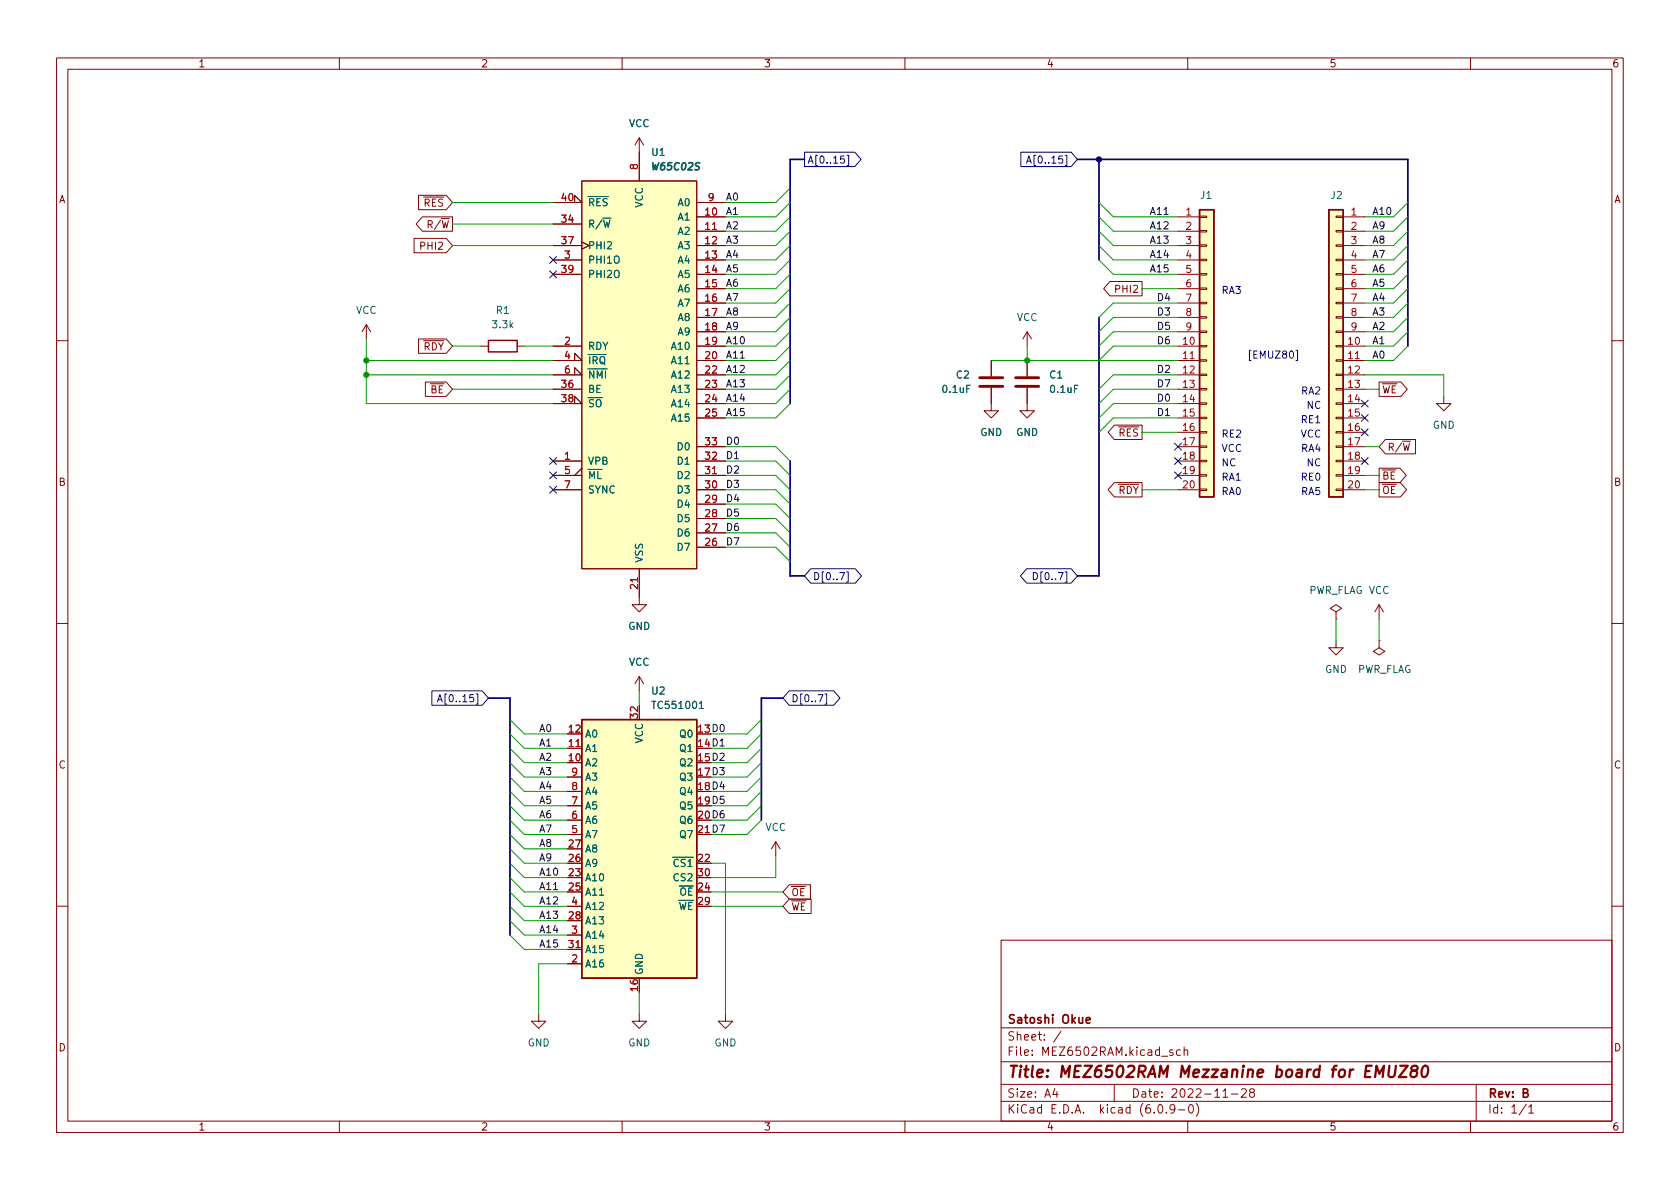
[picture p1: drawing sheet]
<svg xmlns="http://www.w3.org/2000/svg" width="297mm" height="210mm" viewBox="0 0 297 210" stroke-linecap="round" stroke-linejoin="round" font-family="sans-serif">
<g fill="none" stroke="#840000" stroke-width=".18">
<path d="M10 10.2h277v190.1h-277zM12 12.2h273v186.1h-273zM60 10.2v2M110 10.2v2M160 10.2v2M210 10.2v2M260 10.2v2M74 34.5h4.9l1.1 1.3-1.1 1.3h-4.9zM74.7 38.3h5.3v2.6h-5.3l-1.1-1.3zM97.8 35.8h5.1l-1.3-1.3v1.3M97.8 39.6h5.1M102.9 32h20.3v68.6h-20.3z"/>
<path d="M113 24.4v7.6M113 24.4l-.7 1.2M113 24.4l.8 1.2M123.2 38.3h5.1M123.2 35.8h5.1M208.3 38.3h3.8M212.1 38.2h1.3v.3h-1.3zM236.2 38.2h1.3v.3h-1.3zM237.5 38.3h3.8M64.8 57.4l-.8 1.3M64.8 57.4v2.5M64.8 57.4l.7 1.3"/>
<path d="M73.2 42.2h5.7l1.1 1.2-1.1 1.3h-5.7zM74 59.9h4.9l1.1 1.3-1.1 1.3h-4.9zM97.8 43.4h5.1M97.8 46h5.1M97.8 48.5h5.1M102.9 42.8l1.2 .6-1.2 .7M123.2 40.9h5.1M123.2 43.4h5.1M123.2 46h5.1M123.2 48.5h5.1M123.2 51h5.1M123.2 53.6h5.1"/>
<path d="M123.2 56.1h5.1M123.2 58.7h5.1M181.6 58.7l-.8 1.2M181.6 58.7v2.5M181.6 58.7l.8 1.2M196.2 49.8h5.7v2.5h-5.7l-1.1-1.3zM208.3 40.9h3.8M208.3 43.4h3.8M208.3 46h3.8M208.3 48.5h3.8M208.3 51h3.8M208.3 53.6h3.8"/>
<path d="M208.3 56.1h3.8M208.3 58.7h3.8M212.1 58.5h1.3v.3h-1.3zM212.1 56h1.3v.3h-1.3zM212.1 53.5h1.3v.2h-1.3zM212.1 50.9h1.3v.3h-1.3zM212.1 48.4h1.3v.2h-1.3zM212.1 45.8h1.3v.3h-1.3zM212.1 43.3h1.3v.3h-1.3zM212.1 40.8h1.3v.2h-1.3zM236.2 58.5h1.3v.3h-1.3zM236.2 56h1.3v.3h-1.3z"/>
<path d="M236.2 53.5h1.3v.2h-1.3zM236.2 50.9h1.3v.3h-1.3zM236.2 48.4h1.3v.2h-1.3zM236.2 45.8h1.3v.3h-1.3zM236.2 43.3h1.3v.3h-1.3zM236.2 40.8h1.3v.2h-1.3zM237.5 40.9h3.8M237.5 43.4h3.8M237.5 46h3.8M237.5 48.5h3.8M237.5 51h3.8M237.5 53.6h3.8"/>
<path d="M237.5 56.1h3.8M237.5 58.7h3.8M10 60.2h2M75.2 67.6h3.7l1.1 1.2-1.1 1.3h-3.7zM85.1 61.2h1.3M91.4 61.2h1.3M97.8 71.4h5.1l-1.3-1.3v1.3M97.8 63.7h5.1l-1.3-1.2v1.2M97.8 66.3h5.1l-1.3-1.3v1.3M97.8 61.2h5.1M97.8 68.8h5.1M123.2 61.2h5.1"/>
<path d="M123.2 63.7h5.1M123.2 66.3h5.1M123.2 68.8h5.1M123.2 71.4h5.1M123.2 73.9h5.1M123.2 79h5.1M175.3 68.6v4h1.2l-1.2 1.3-1.3-1.3h1.3M175.3 63.7v2.8M181.6 68.6v4h1.3l-1.3 1.3-1.3-1.3h1.3M181.6 63.7v2.8M197 75.2h4.9v2.5h-4.9l-1.1-1.3zM208.3 61.2h3.8"/>
<path d="M208.3 63.7h3.8M208.3 66.3h3.8M208.3 68.8h3.8M208.3 71.4h3.8M208.3 73.9h3.8M208.3 79h3.8M208.3 76.4h3.8M212.1 78.9h1.3v.2h-1.3zM212.1 76.3h1.3v.3h-1.3zM212.1 73.8h1.3v.2h-1.3zM212.1 71.2h1.3v.3h-1.3zM212.1 68.7h1.3v.3h-1.3z"/>
<path d="M212.1 66.2h1.3v.2h-1.3zM212.1 63.6h1.3v.3h-1.3zM212.1 61.1h1.3v.2h-1.3zM236.2 78.9h1.3v.2h-1.3zM236.2 76.3h1.3v.3h-1.3zM236.2 73.8h1.3v.2h-1.3zM236.2 71.2h1.3v.3h-1.3zM236.2 68.7h1.3v.3h-1.3zM236.2 66.2h1.3v.2h-1.3zM236.2 63.6h1.3v.3h-1.3zM236.2 61.1h1.3v.2h-1.3zM237.5 61.2h3.8"/>
<path d="M237.5 63.7h3.8M237.5 66.3h3.8M237.5 68.8h3.8M237.5 71.4h3.8M237.5 73.9h3.8M237.5 79h3.8M237.5 76.4h3.8M243.8 67.6h3.9l1.1 1.2-1.1 1.3h-3.9zM245 77.7h5.3v2.6h-5.3l-1.2-1.3zM255.3 70.1v1.3h1.2l-1.2 1.2-1.3-1.2h1.3M285 60.2h2M97.8 81.5h5.1"/>
<path d="M97.8 86.6h5.1M97.8 84.1h5.1M102.9 82.8l-1.3 1.3M123.2 81.5h5.1M123.2 96.8h5.1M123.2 94.2h5.1M123.2 91.7h5.1M123.2 89.1h5.1M123.2 86.6h5.1M123.2 84.1h5.1M197 85.3h4.9v2.6h-4.9l-1.1-1.3zM208.3 81.5h3.8"/>
<path d="M208.3 86.6h3.8M208.3 84.1h3.8M212.1 86.5h1.3v.2h-1.3zM212.1 83.9h1.3v.3h-1.3zM212.1 81.4h1.3v.3h-1.3zM236.2 86.5h1.3v.2h-1.3zM236.2 83.9h1.3v.3h-1.3zM236.2 81.4h1.3v.3h-1.3zM237.5 81.5h3.8M237.5 86.6h3.8M237.5 84.1h3.8M243.8 85.3h3.8l1.1 1.3-1.1 1.3h-3.8z"/>
<path d="M243.8 82.8h3.7l1.1 1.3-1.1 1.2h-3.7zM10 110.2h2M113 100.6v6.3h1.3l-1.3 1.3-1.2-1.3h1.2M113 119.6v2.6M113 119.6l-.7 1.3M113 119.6l.8 1.3M236.2 108.2l1-.6-1-.7-1 .7 1 .6v1.3M236.2 109.5h.1M236.2 113.3v1.2h1.3l-1.3 1.3-1.3-1.3h1.3M243.8 113.3v1.2l1.1 .7-1.1 .6-1-.6 1-.7M243.8 113.3h.1M243.8 106.9l-.7 1.3"/>
<path d="M243.8 106.9v2.6M243.8 106.9l.8 1.3M285 110.2h2M100.3 132.3h2.6M100.3 139.9h2.6M100.3 137.4h2.6M100.3 147.6h2.6M100.3 145h2.6M100.3 142.5h2.6M137.2 148.8l-.8 1.3M137.2 148.8v2.6M137.2 148.8l.7 1.3"/>
<path d="M139.5 159h3.9v2.5h-3.9l-1.1-1.2zM139.5 156.5h3.8v2.5h-3.8l-1.1-1.3zM10 160.2h2M95.2 179.3v1.3h1.3l-1.3 1.3-1.2-1.3h1.2M100.3 170.4h2.6M100.3 165.3h2.6M100.3 167.9h2.6M100.3 160.3h2.6M113 179.3v1.3h1.3l-1.3 1.3-1.2-1.3h1.2M128.3 179.3v1.3h1.2l-1.2 1.3-1.3-1.3h1.3M177 166.3h108v32h-108zM285 160.2h2"/>
<path d="M60 198.3v2M110 198.3v2M160 198.3v2M177 194.8h108M177 191.8h108M177 187.8h108M177 181.8h108M186.5 192.5l-.4 1h1M186.9 193v1M187.6 182.4l-1.3 1.9M197 191.8v3M204.9 195.4l.2-.1a.81 .81 0 0 1 .6 .7 .81 .81 0 0 1-.3 .8h-.2a.81 .81 0 0 1-.6-.6 .81 .81 0 0 1 .3-.8z"/>
<path d="M206.2 196.7v.1M207.4 185.7l-.4-.1-.2 .2 .1 .3 .5 .1v.4h-.6M207.7 196l-.3 .3h-.3l-.2-.3 .1-.6 .4-.1 .2 .2a.99 .99 0 0 1-.3 1.3h-.3M208.4 196.3h1.1M208.7 185.7l-.4-.1-.3 .3v.4l.1 .3h.6M209.4 185.8l.2-.2 .3 .1 .1 .9M209.4 185.1v1.5M210 198.3v2M210.4 195.4l.1-.1a.81 .81 0 0 1 .6 .7 .81 .81 0 0 1-.3 .8h-.2a.81 .81 0 0 1-.5-.6 .81 .81 0 0 1 .3-.8zM211.5 195.1a1.72 1.72 0 0 1 0 2.3M216.2 194h.9M217.7 193.5h1.2"/>
<path d="M219.5 192.7l.6-.2 .2 .2 .1 .3-1 1h1M221.2 193.2l-.3-.3 .1-.2 .2-.2 .4 .1 .2 .2-.1 .2-.6 .2-.2 .3 .1 .4 .2 .1h.4l.2-.3-.1-.4-.2-.1M260 198.3v2M261 191.8v6.5M269.9 195.3l-1.3 1.9M270.3 195.8l.4-.5v1.5M270.3 196.8h.9"/>
</g>
<path d="M243.1 190.5l.3-2 .5 1.4 .8-1.4-.2 2M245.7 188.5l-.2 1.6 .1 .3a.66 .66 0 0 0 1-.3l.2-1.6M247.6 188.5h1.3l-1.6 2h1.4M249.8 189.3l-.2-.2-.1-.3a.64 .64 0 0 1 1.1-.1l.1 .2a.66 .66 0 0 1-.9 .4 .65 .65 0 0 0-.3 1.1 .65 .65 0 0 0 .9-.1 .65 .65 0 0 0 0-.9l-.2-.1M251.6 188.7a.46 .46 0 0 1 .5-.2 .46 .46 0 0 1 .4 .3 1.15 1.15 0 0 1-.8 1.7l-.2-.1a1.54 1.54 0 0 1 .1-1.7z" fill="none" stroke="#840000" stroke-width=".4"/>
<path d="M192.1 180.4l.7-.1-.1-.3-.4-.1-.2 .2v.8h.6" fill="none" stroke="#840000" stroke-width=".3"/>
<g fill="#ffffc2" stroke="#ffffc2" stroke-width=".18">
<path d="M102.9 127.2h20.3v45.8h-20.3z"/>
<path d="M102.9 32h20.3v68.6h-20.3z"/>
<path d="M212.1 37.1h2.5v50.8h-2.5z"/>
<path d="M234.9 37.1h2.6v50.8h-2.6z"/>
</g>
<path d="M212.1 37.1h2.5v50.8h-2.5zM234.9 37.1h2.6v50.8h-2.6zM86.4 60.2h5v2h-5zM102.9 127.2h20.3v45.8h-20.3z" fill="none" stroke="#840000" stroke-width=".25"/>
<path d="M123.7 125.3h.7" fill="none" stroke="#006464" stroke-width=".18"/>
<path d="M173.2 68.3h4.1M173.2 66.8h4.1M179.6 68.3h4M179.6 66.8h4" fill="none" stroke="#840000" stroke-width=".51"/>
<g fill="none" stroke="#000084" stroke-width=".18">
<path d="M142.2 26.9h8.9l1.1 1.3-1.1 1.3h-8.9zM149.3 27.6h-.6l-.1 .6 .2-.1h.4l.1 .2v.4l-.2 .2-.5-.2M149.7 27.5h.3v1.8h-.3M180.5 26.9h8.9l1.1 1.3-1.1 1.3h-8.9zM181.5 28.9l.4-1.3 .4 1.3M181.6 28.5h.6M97.2 45.4l1.2 1.2M97.2 47.9l1.2 1.2M98.4 45.4l-1.2 1.2M98.4 47.9l-1.2 1.2M207.7 78.4l1.2 1.2M208.9 78.4l-1.2 1.2"/>
<path d="M240.7 70.8l1.2 1.2M240.7 75.8l1.2 1.3M240.7 73.3l1.2 1.2M241.9 70.8l-1.2 1.2M241.9 75.8l-1.2 1.3M241.9 73.3l-1.2 1.2M97.2 86l1.2 1.2M97.2 83.5l1.2 1.2M97.2 80.9l1.2 1.2M98.4 86l-1.2 1.2M98.4 83.5l-1.2 1.2M98.4 80.9l-1.2 1.2"/>
<path d="M207.7 83.5l1.2 1.2M207.7 80.9l1.2 1.2M208.9 83.5l-1.2 1.2M208.9 80.9l-1.2 1.2M240.7 80.9l1.2 1.2M241.9 80.9l-1.2 1.2M143.4 100.6h7.8l1.1 1.2-1.1 1.3h-7.8l-1.2-1.3zM149.7 101.1h.3v1.8h-.3M181.5 100.6h7.9l1.1 1.2-1.1 1.3h-7.9l-1.1-1.3zM182.7 101.2a.64 .64 0 0 1 .7 .7 .64 .64 0 0 1-.7 .6zM76.4 122.2h8.8l1.2 1.2-1.2 1.3h-8.8zM77.4 124.1l.4-1.3 .4 1.3"/>
<path d="M77.5 123.7h.6M139.5 122.2h7.9l1.1 1.2-1.1 1.3h-7.9l-1.1-1.3zM145.9 122.7h.3v1.8h-.3"/>
</g>
<path d="M126.1 128.1a.64 .64 0 0 1 .7 .6 .64 .64 0 0 1-.7 .7zM126.1 135.7a.64 .64 0 0 1 .7 .7 .64 .64 0 0 1-.7 .6zM126.1 133.2a.64 .64 0 0 1 .7 .6 .64 .64 0 0 1-.7 .7zM127.3 135.7h.7l-.4 .5 .4 .1v.6l-.2 .1-.5-.1M127.3 133.3l.5-.1 .2 .4-.7 .9h.7M127.4 128.2l.2-.1a.68 .68 0 0 1 .5 .6 .68 .68 0 0 1-.5 .7l-.2-.1-.1-.4zM126.1 143.3a.64 .64 0 0 1 .7 .7 .64 .64 0 0 1-.7 .6zM126.1 140.8a.64 .64 0 0 1 .7 .6 .64 .64 0 0 1-.7 .7zM127.9 143.3l-.3 .1a.85 .85 0 0 0 0 1.2l.4-.1v-.4l-.2-.3h-.2l-.3 .3M128 140.8h-.6l-.1 .6 .2-.1 .4 .1 .1 .1v.5l-.2 .1-.5-.1" fill="none" stroke="#0f0f0f" stroke-width=".18"/>
<path d="M221.2 61.9h-.3v1.9h.3" fill="none" stroke="#0000c2" stroke-width=".18"/>
<path d="M142.2 28.2h-2.5v43.2M190.5 28.2h58.4v33M194.3 28.2v17.8M194.3 56.1v45.7h-3.8M139.7 81.5v20.3h2.5M86.4 123.4h3.8v41.9M138.4 123.4h-3.8v21.6" fill="none" stroke="#000084" stroke-width=".3"/>
<g fill="none" stroke="#009600" stroke-width=".18">
<path d="M80 39.6h17.8M80 35.8h17.8M139.7 38.3l-2.5 2.6h-8.9M139.7 35.8l-2.5 2.5h-8.9M139.7 33.3l-2.5 2.5h-8.9M194.3 38.3l2.5 2.6h11.5M194.3 35.8l2.5 2.5h11.5M248.9 38.3l-2.5 2.6h-5.1M248.9 35.8l-2.5 2.5h-5.1M64.8 59.9v11.5h33M80 43.4h17.8M139.7 53.6l-2.5 2.5h-8.9"/>
<path d="M139.7 58.7l-2.5 2.5h-8.9M139.7 40.9l-2.5 2.5h-8.9M139.7 56.1l-2.5 2.6h-8.9M139.7 51l-2.5 2.6h-8.9M139.7 43.4l-2.5 2.6h-8.9M139.7 46l-2.5 2.5h-8.9M139.7 48.5l-2.5 2.5h-8.9M194.3 40.9l2.5 2.5h11.5M194.3 43.4l2.5 2.6h11.5M194.3 46l2.5 2.5h11.5M201.9 51h6.4M208.3 56.1h-11.5l-2.5 2.6"/>
<path d="M208.3 58.7h-11.5l-2.5 2.5M208.3 53.6h-11.5l-2.5 2.5M248.9 53.6l-2.5 2.5h-5.1M248.9 58.7l-2.5 2.5h-5.1M248.9 40.9l-2.5 2.5h-5.1M248.9 56.1l-2.5 2.6h-5.1M248.9 51l-2.5 2.6h-5.1M248.9 43.4l-2.5 2.6h-5.1M248.9 46l-2.5 2.5h-5.1M248.9 48.5l-2.5 2.5h-5.1M64.8 63.7h33M64.8 66.3h33"/>
<path d="M80 61.2h5.1M80 68.8h17.8M92.7 61.2h5.1M128.3 79h8.9l2.5 2.5M139.7 71.4l-2.5 2.5h-8.9M139.7 68.8l-2.5 2.6h-8.9M139.7 61.2l-2.5 2.5h-8.9M139.7 63.7l-2.5 2.6h-8.9M139.7 66.3l-2.5 2.5h-8.9M175.3 63.7h33M181.6 61.2v2.5M201.9 76.4h6.4"/>
<path d="M208.3 73.9h-11.5l-2.5 2.5M208.3 61.2h-11.5l-2.5 2.5M208.3 71.4h-11.5l-2.5 2.5M208.3 66.3h-11.5l-2.5 2.5M208.3 68.8h-11.5l-2.5 2.6M241.3 66.3h14v3.8M241.3 79h2.5M241.3 68.8h2.5M248.9 61.2l-2.5 2.5h-5.1M128.3 89.1h8.9l2.5 2.6M128.3 94.2h8.9l2.5 2.6M128.3 91.7h8.9l2.5 2.5"/>
<path d="M128.3 96.8h8.9l2.5 2.5M128.3 86.6h8.9l2.5 2.5M128.3 84.1h8.9l2.5 2.5M128.3 81.5h8.9l2.5 2.6M201.9 86.6h6.4M241.3 86.6h2.5M241.3 84.1h2.5M236.2 109.5v3.8M243.8 109.5v3.8M90.2 132.3l2.5 2.6h7.6M90.2 129.8l2.5 2.5h7.6M90.2 134.9l2.5 2.5h7.6"/>
<path d="M90.2 127.2l2.5 2.6h7.6M90.2 137.4l2.5 2.5h7.6M90.2 139.9l2.5 2.6h7.6M113 122.2v2.5M134.6 132.3l-2.5 2.6h-6.4M134.6 129.8l-2.5 2.5h-6.4M134.6 134.9l-2.5 2.5h-6.4M134.6 127.2l-2.5 2.6h-6.4M134.6 137.4l-2.5 2.5h-6.4M134.6 139.9l-2.5 2.6h-6.4M90.2 150.1l2.5 2.5h7.6M90.2 147.6l2.5 2.5h7.6"/>
<path d="M90.2 145l2.5 2.6h7.6M90.2 152.6l2.5 2.6h7.6M90.2 157.7l2.5 2.6h7.6M90.2 155.2l2.5 2.5h7.6M90.2 142.5l2.5 2.5h7.6M125.7 152.6h2.6v26.7M125.7 157.7h12.7M134.6 145l-2.5 2.6h-6.4M134.6 142.5l-2.5 2.5h-6.4M137.2 151.4v3.8h-11.5M90.2 160.3l2.5 2.5h7.6M90.2 162.8l2.5 2.5h7.6"/>
<path d="M90.2 165.3l2.5 2.6h7.6M100.3 170.4h-5.1v8.9M113 175.5v3.8M125.7 160.3h12.7"/>
</g>
<circle cx="194.3" cy="28.2" r=".46" fill="#000084" stroke="#000084" stroke-width=".18"/>
<g fill="#009600" stroke="#009600" stroke-width=".18">
<circle cx="181.6" cy="63.7" r=".46"/>
<circle cx="64.8" cy="63.7" r=".46"/>
<circle cx="64.8" cy="66.3" r=".46"/>
</g>
<text font-size="2.8" fill="#840000" x="178" y="190.6">Title: MEZ6502RAM Mezzanine board for EMUZ80</text>
<g font-size="2.1" fill="#840000">
<text x="178" y="184">Sheet: /</text>
<text x="178" y="181">Satoshi Okue</text>
<text x="178" y="186.7">File: MEZ6502RAM.kicad_sch</text>
<text x="178" y="196.9">KiCad E.D.A. kicad (6.0.9-0)</text>
<text x="178" y="194.1">Size: A4</text>
<text x="200" y="194.1">Date: 2022-11-28</text>
<text x="263" y="194.1">Rev: B</text>
<text x="263" y="196.9">Id: 1/1</text>
</g>
<g font-size="1.8" fill="#840000">
<text x="35" y="11.9">1</text>
<text x="85" y="11.9">2</text>
<text x="135" y="11.9">3</text>
<text x="185" y="11.9">4</text>
<text x="235" y="11.9">5</text>
<text x="285" y="11.9">6</text>
<text x="10.3" y="35.9">A</text>
<text x="285.3" y="35.9">A</text>
<text x="73.6" y="36.5">~{RES}</text>
<text x="74.7" y="40.3">R/~{W}</text>
<text x="74.6" y="44.2">PHI2</text>
<text x="197.5" y="51.8">PHI2</text>
<text x="73.5" y="61.9">~{RDY}</text>
<text x="74.7" y="69.6">~{BE}</text>
<text x="244.3" y="69.6">~{WE}</text>
<text x="196.4" y="77.2">~{RES}</text>
<text x="245.3" y="79.7">R/~{W}</text>
<text x="10.3" y="85.9">B</text>
<text x="196.3" y="87.3">~{RDY}</text>
<text x="244.3" y="87.3">~{OE}</text>
<text x="244.3" y="84.8">~{BE}</text>
<text x="285.3" y="85.9">B</text>
<text x="10.3" y="135.9">C</text>
<text x="285.3" y="135.9">C</text>
<text x="123.5" y="147.3">21D7</text>
<text x="139.9" y="161">~{WE}</text>
<text x="139.9" y="158.5">~{OE}</text>
<text x="10.3" y="185.9">D</text>
<text x="285.3" y="185.9">D</text>
<text x="35" y="199.9">1</text>
<text x="85" y="199.9">2</text>
<text x="135" y="199.9">3</text>
<text x="185" y="199.9">4</text>
<text x="235" y="199.9">5</text>
<text x="285" y="199.9">6</text>
</g>
<g font-size="1.8" fill="#006464">
<text x="111.2" y="22.5">VCC</text>
<text x="115.3" y="27.6">U1</text>
<text x="115.5" y="30.1">W65C02S</text>
<text x="212.3" y="35.2">J1</text>
<text x="235.3" y="35.2">J2</text>
<text x="103.9" y="40.3">R/~{W}</text>
<text x="103.9" y="36.4">~{RES}</text>
<text x="113.7" y="36.7" transform="rotate(-90 113.7 36.7)">VCC</text>
<text x="119.9" y="39">A1</text>
<text x="119.9" y="41.5">A2</text>
<text x="119.9" y="36.4">A0</text>
<text x="103.9" y="46.6">PHI1O</text>
<text x="103.9" y="44.1">PHI2</text>
<text x="119.9" y="44.1">A3</text>
<text x="119.9" y="46.6">A4</text>
<text x="103.9" y="49.1">PHI2O</text>
<text x="119.9" y="49.1">A5</text>
<text x="119.9" y="51.7">A6</text>
<text x="62.9" y="55.5">VCC</text>
<text x="87.2" y="58">3.3k</text>
<text x="87.8" y="55.5">R1</text>
<text x="119.9" y="54.2">A7</text>
<text x="119.9" y="56.8">A8</text>
<text x="119.9" y="59.3">A9</text>
<text x="179.7" y="56.8">VCC</text>
<text x="103.9" y="61.8">RDY</text>
<text x="103.9" y="64.4">~{IRQ}</text>
<text x="118.9" y="61.8">A10</text>
<text x="118.9" y="64.4">A11</text>
<text x="103.9" y="69.5">BE</text>
<text x="103.9" y="66.9">~{NMI}</text>
<text x="118.9" y="66.9">A12</text>
<text x="118.9" y="69.5">A13</text>
<text x="166.8" y="69.5">0.1uF</text>
<text x="169.1" y="66.9">C2</text>
<text x="185.6" y="66.9">C1</text>
<text x="185.8" y="69.5">0.1uF</text>
<text x="103.9" y="72">~{SO}</text>
<text x="118.9" y="72">A14</text>
<text x="118.9" y="74.5">A15</text>
<text x="173.3" y="77.1">GND</text>
<text x="179.6" y="77.1">GND</text>
<text x="253.3" y="75.8">GND</text>
<text x="103.9" y="82.2">VPB</text>
<text x="119.9" y="82.2">D1</text>
<text x="119.9" y="79.6">D0</text>
<text x="103.9" y="84.7">~{ML}</text>
<text x="103.9" y="87.2">SYNC</text>
<text x="119.9" y="89.8">D4</text>
<text x="119.9" y="87.2">D3</text>
<text x="119.9" y="84.7">D2</text>
<text x="119.9" y="94.9">D6</text>
<text x="119.9" y="92.3">D5</text>
<text x="113.7" y="99.6" transform="rotate(-90 113.7 99.6)">VSS</text>
<text x="119.9" y="97.4">D7</text>
<text x="231.3" y="105">PWR_FLAG VCC</text>
<text x="111.1" y="111.4">GND</text>
<text x="111.2" y="117.7">VCC</text>
<text x="234.3" y="119">GND</text>
<text x="239.9" y="119">PWR_FLAG</text>
<text x="115.3" y="122.8">U2</text>
<text x="115.7" y="125.3">TC551001</text>
<text x="103.4" y="130.4">A0</text>
<text x="113.7" y="131.5" transform="rotate(-90 113.7 131.5)">VCC</text>
<text x="120.3" y="130.4">Q0</text>
<text x="103.4" y="135.5">A2</text>
<text x="103.4" y="133">A1</text>
<text x="120.3" y="133">Q1</text>
<text x="120.3" y="135.5">Q2</text>
<text x="103.4" y="143.1">A5</text>
<text x="103.4" y="140.6">A4</text>
<text x="103.4" y="138">A3</text>
<text x="120.3" y="138">Q3</text>
<text x="120.3" y="140.6">Q4</text>
<text x="120.3" y="143.1">Q5</text>
<text x="103.4" y="148.2">A7</text>
<text x="103.4" y="145.7">A6</text>
<text x="120.3" y="145.7">Q6</text>
<text x="120.3" y="148.2">Q7</text>
<text x="135.3" y="146.9">VCC</text>
<text x="103.4" y="155.8">A10</text>
<text x="103.4" y="153.3">A9</text>
<text x="103.4" y="150.7">A8</text>
<text x="117.9" y="153.3">~{CS1}</text>
<text x="119.2" y="155.8">CS2</text>
<text x="103.4" y="158.4">A11</text>
<text x="103.4" y="160.9">A12</text>
<text x="118.5" y="160.9">~{WE}</text>
<text x="118.8" y="158.4">~{OE}</text>
<text x="103.4" y="163.4">A13</text>
<text x="103.4" y="166">A14</text>
<text x="103.4" y="171.1">A16</text>
<text x="103.4" y="168.5">A15</text>
<text x="113.7" y="172.5" transform="rotate(-90 113.7 172.5)">GND</text>
<text x="93.3" y="185">GND</text>
<text x="111.1" y="185">GND</text>
<text x="126.3" y="185">GND</text>
</g>
<g font-size="1.8" fill="#a90000">
<text x="112.8" y="30" transform="rotate(-90 112.8 30)">8</text>
<text x="99.3" y="35.6">40</text>
<text x="125.2" y="35.6">9</text>
<text x="99.3" y="39.4">34</text>
<text x="124.7" y="38.1">10</text>
<text x="124.7" y="40.6">11</text>
<text x="209.7" y="38.1">1</text>
<text x="209.7" y="40.6">2</text>
<text x="238.9" y="38.1">1</text>
<text x="238.9" y="40.6">2</text>
<text x="99.3" y="43.2">37</text>
<text x="99.8" y="45.7">3</text>
<text x="124.7" y="43.2">12</text>
<text x="124.7" y="45.7">13</text>
<text x="209.7" y="43.2">3</text>
<text x="209.7" y="45.7">4</text>
<text x="238.9" y="43.2">3</text>
<text x="238.9" y="45.7">4</text>
<text x="99.3" y="48.3">39</text>
<text x="124.7" y="48.3">14</text>
<text x="124.7" y="50.8">15</text>
<text x="124.7" y="53.3">16</text>
<text x="209.7" y="48.3">5</text>
<text x="209.7" y="50.8">6</text>
<text x="209.7" y="53.3">7</text>
<text x="238.9" y="48.3">5</text>
<text x="238.9" y="50.8">6</text>
<text x="238.9" y="53.3">7</text>
<text x="124.7" y="55.9">17</text>
<text x="124.7" y="58.4">18</text>
<text x="209.7" y="55.9">8</text>
<text x="209.7" y="58.4">9</text>
<text x="238.9" y="55.9">8</text>
<text x="238.9" y="58.4">9</text>
<text x="99.8" y="61">2</text>
<text x="99.8" y="63.5">4</text>
<text x="124.7" y="61">19</text>
<text x="124.7" y="63.5">20</text>
<text x="209.2" y="61">10</text>
<text x="209.2" y="63.5">11</text>
<text x="238.4" y="61">10</text>
<text x="238.4" y="63.5">11</text>
<text x="99.3" y="68.6">36</text>
<text x="99.3" y="71.1">38</text>
<text x="99.8" y="66">6</text>
<text x="124.7" y="66">22</text>
<text x="124.7" y="68.6">23</text>
<text x="124.7" y="71.1">24</text>
<text x="209.2" y="66">12</text>
<text x="209.2" y="68.6">13</text>
<text x="209.2" y="71.1">14</text>
<text x="238.4" y="66">12</text>
<text x="238.4" y="68.6">13</text>
<text x="238.4" y="71.1">14</text>
<text x="124.7" y="73.7">25</text>
<text x="209.2" y="73.7">15</text>
<text x="209.2" y="76.2">16</text>
<text x="238.4" y="73.7">15</text>
<text x="238.4" y="76.2">16</text>
<text x="99.8" y="81.3">1</text>
<text x="99.8" y="83.8">5</text>
<text x="124.7" y="83.8">31</text>
<text x="124.7" y="81.3">32</text>
<text x="124.7" y="78.7">33</text>
<text x="209.2" y="78.7">17</text>
<text x="209.2" y="81.3">18</text>
<text x="209.2" y="83.8">19</text>
<text x="238.4" y="78.7">17</text>
<text x="238.4" y="81.3">18</text>
<text x="238.4" y="83.8">19</text>
<text x="99.8" y="86.4">7</text>
<text x="124.7" y="88.9">29</text>
<text x="124.7" y="86.4">30</text>
<text x="209.2" y="86.4">20</text>
<text x="238.4" y="86.4">20</text>
<text x="124.7" y="94">27</text>
<text x="124.7" y="91.4">28</text>
<text x="124.7" y="96.5">26</text>
<text x="112.8" y="104.1" transform="rotate(-90 112.8 104.1)">21</text>
<text x="100.6" y="129.5">12</text>
<text x="112.8" y="127" transform="rotate(-90 112.8 127)">32</text>
<text x="123.5" y="129.5">13</text>
<text x="100.6" y="134.6">10</text>
<text x="100.6" y="132.1">11</text>
<text x="101.1" y="137.2">9</text>
<text x="123.5" y="132.1">14</text>
<text x="123.5" y="134.6">15</text>
<text x="123.5" y="137.2">17</text>
<text x="101.1" y="142.2">7</text>
<text x="101.1" y="139.7">8</text>
<text x="123.5" y="139.7">18</text>
<text x="123.5" y="142.2">19</text>
<text x="100.6" y="149.9">27</text>
<text x="101.1" y="147.3">5</text>
<text x="101.1" y="144.8">6</text>
<text x="123.5" y="144.8">20</text>
<text x="123.5" y="147.3">21</text>
<text x="100.6" y="154.9">23</text>
<text x="100.6" y="152.4">26</text>
<text x="123.5" y="152.4">22</text>
<text x="123.5" y="154.9">30</text>
<text x="100.6" y="157.5">25</text>
<text x="101.1" y="160">4</text>
<text x="123.5" y="157.5">24</text>
<text x="123.5" y="160">29</text>
<text x="100.6" y="162.6">28</text>
<text x="100.6" y="167.6">31</text>
<text x="101.1" y="165.1">3</text>
<text x="101.1" y="170.2">2</text>
<text x="112.8" y="175.2" transform="rotate(-90 112.8 175.2)">16</text>
</g>
<g font-size="1.8" fill="#000084">
<text x="142.7" y="28.9">A[0..15]</text>
<text x="182.7" y="28.9">A[0..15]</text>
<text x="143.7" y="102.6">D[0..7]</text>
<text x="183.7" y="102.6">D[0..7]</text>
<text x="78.5" y="124.2">A[0..15]</text>
<text x="139.9" y="124.2">D[0..7]</text>
</g>
<g font-size="1.8" fill="#0f0f0f">
<text x="128.3" y="35.5">A0</text>
<text x="128.3" y="40.5">A2</text>
<text x="128.3" y="38">A1</text>
<text x="203.2" y="40.5">A12</text>
<text x="203.2" y="38">A11</text>
<text x="242.6" y="38">A10</text>
<text x="242.6" y="40.5">A9</text>
<text x="128.3" y="43.1">A3</text>
<text x="128.3" y="45.6">A4</text>
<text x="203.2" y="45.6">A14</text>
<text x="203.2" y="43.1">A13</text>
<text x="242.6" y="43.1">A8</text>
<text x="242.6" y="45.6">A7</text>
<text x="128.3" y="53.2">A7</text>
<text x="128.3" y="50.7">A6</text>
<text x="128.3" y="48.2">A5</text>
<text x="203.2" y="48.2">A15</text>
<text x="204.5" y="53.2">D4</text>
<text x="242.6" y="53.2">A4</text>
<text x="242.6" y="48.2">A6</text>
<text x="242.6" y="50.7">A5</text>
<text x="128.3" y="58.3">A9</text>
<text x="128.3" y="55.8">A8</text>
<text x="204.5" y="55.8">D3</text>
<text x="204.5" y="58.3">D5</text>
<text x="242.6" y="58.3">A2</text>
<text x="242.6" y="55.8">A3</text>
<text x="128.3" y="60.9">A10</text>
<text x="128.3" y="63.4">A11</text>
<text x="128.3" y="65.9">A12</text>
<text x="204.5" y="60.9">D6</text>
<text x="204.5" y="65.9">D2</text>
<text x="242.6" y="60.9">A1</text>
<text x="242.6" y="63.4">A0</text>
<text x="128.3" y="71">A14</text>
<text x="128.3" y="68.5">A13</text>
<text x="204.5" y="68.5">D7</text>
<text x="204.5" y="71">D0</text>
<text x="128.3" y="73.6">A15</text>
<text x="204.5" y="73.6">D1</text>
<text x="128.3" y="83.7">D2</text>
<text x="128.3" y="81.2">D1</text>
<text x="128.3" y="78.6">D0</text>
<text x="128.3" y="86.3">D3</text>
<text x="128.3" y="88.8">D4</text>
<text x="128.3" y="93.9">D6</text>
<text x="128.3" y="91.3">D5</text>
<text x="128.3" y="96.4">D7</text>
<text x="95.2" y="132">A1</text>
<text x="95.2" y="129.4">A0</text>
<text x="95.2" y="137.1">A3</text>
<text x="95.2" y="134.5">A2</text>
<text x="123.5" y="132.1">14D1</text>
<text x="95.2" y="139.6">A4</text>
<text x="95.2" y="142.1">A5</text>
<text x="123.5" y="139.7">18D4</text>
<text x="95.2" y="149.8">A8</text>
<text x="95.2" y="147.2">A7</text>
<text x="95.2" y="144.7">A6</text>
<text x="95.2" y="152.3">A9</text>
<text x="95.2" y="154.8">A10</text>
<text x="95.2" y="159.9">A12</text>
<text x="95.2" y="157.4">A11</text>
<text x="95.2" y="165">A14</text>
<text x="95.2" y="167.5">A15</text>
<text x="95.2" y="162.5">A13</text>
</g>
<g font-size="1.8" fill="#0000c2">
<text x="215.9" y="52">RA3</text>
<text x="221.7" y="63.4">[EMUZ80]</text>
<text x="230.1" y="69.7">RA2</text>
<text x="215.9" y="77.4">RE2</text>
<text x="229.9" y="77.4">VCC</text>
<text x="230.2" y="74.8">RE1</text>
<text x="231.1" y="72.3">NC</text>
<text x="215.9" y="82.4">NC</text>
<text x="215.9" y="79.9">VCC</text>
<text x="230.1" y="79.9">RA4</text>
<text x="231.1" y="82.4">NC</text>
<text x="215.9" y="85">RA1</text>
<text x="215.9" y="87.5">RA0</text>
<text x="230.1" y="87.5">RA5</text>
<text x="230.2" y="85">RE0</text>
</g>
</svg>
